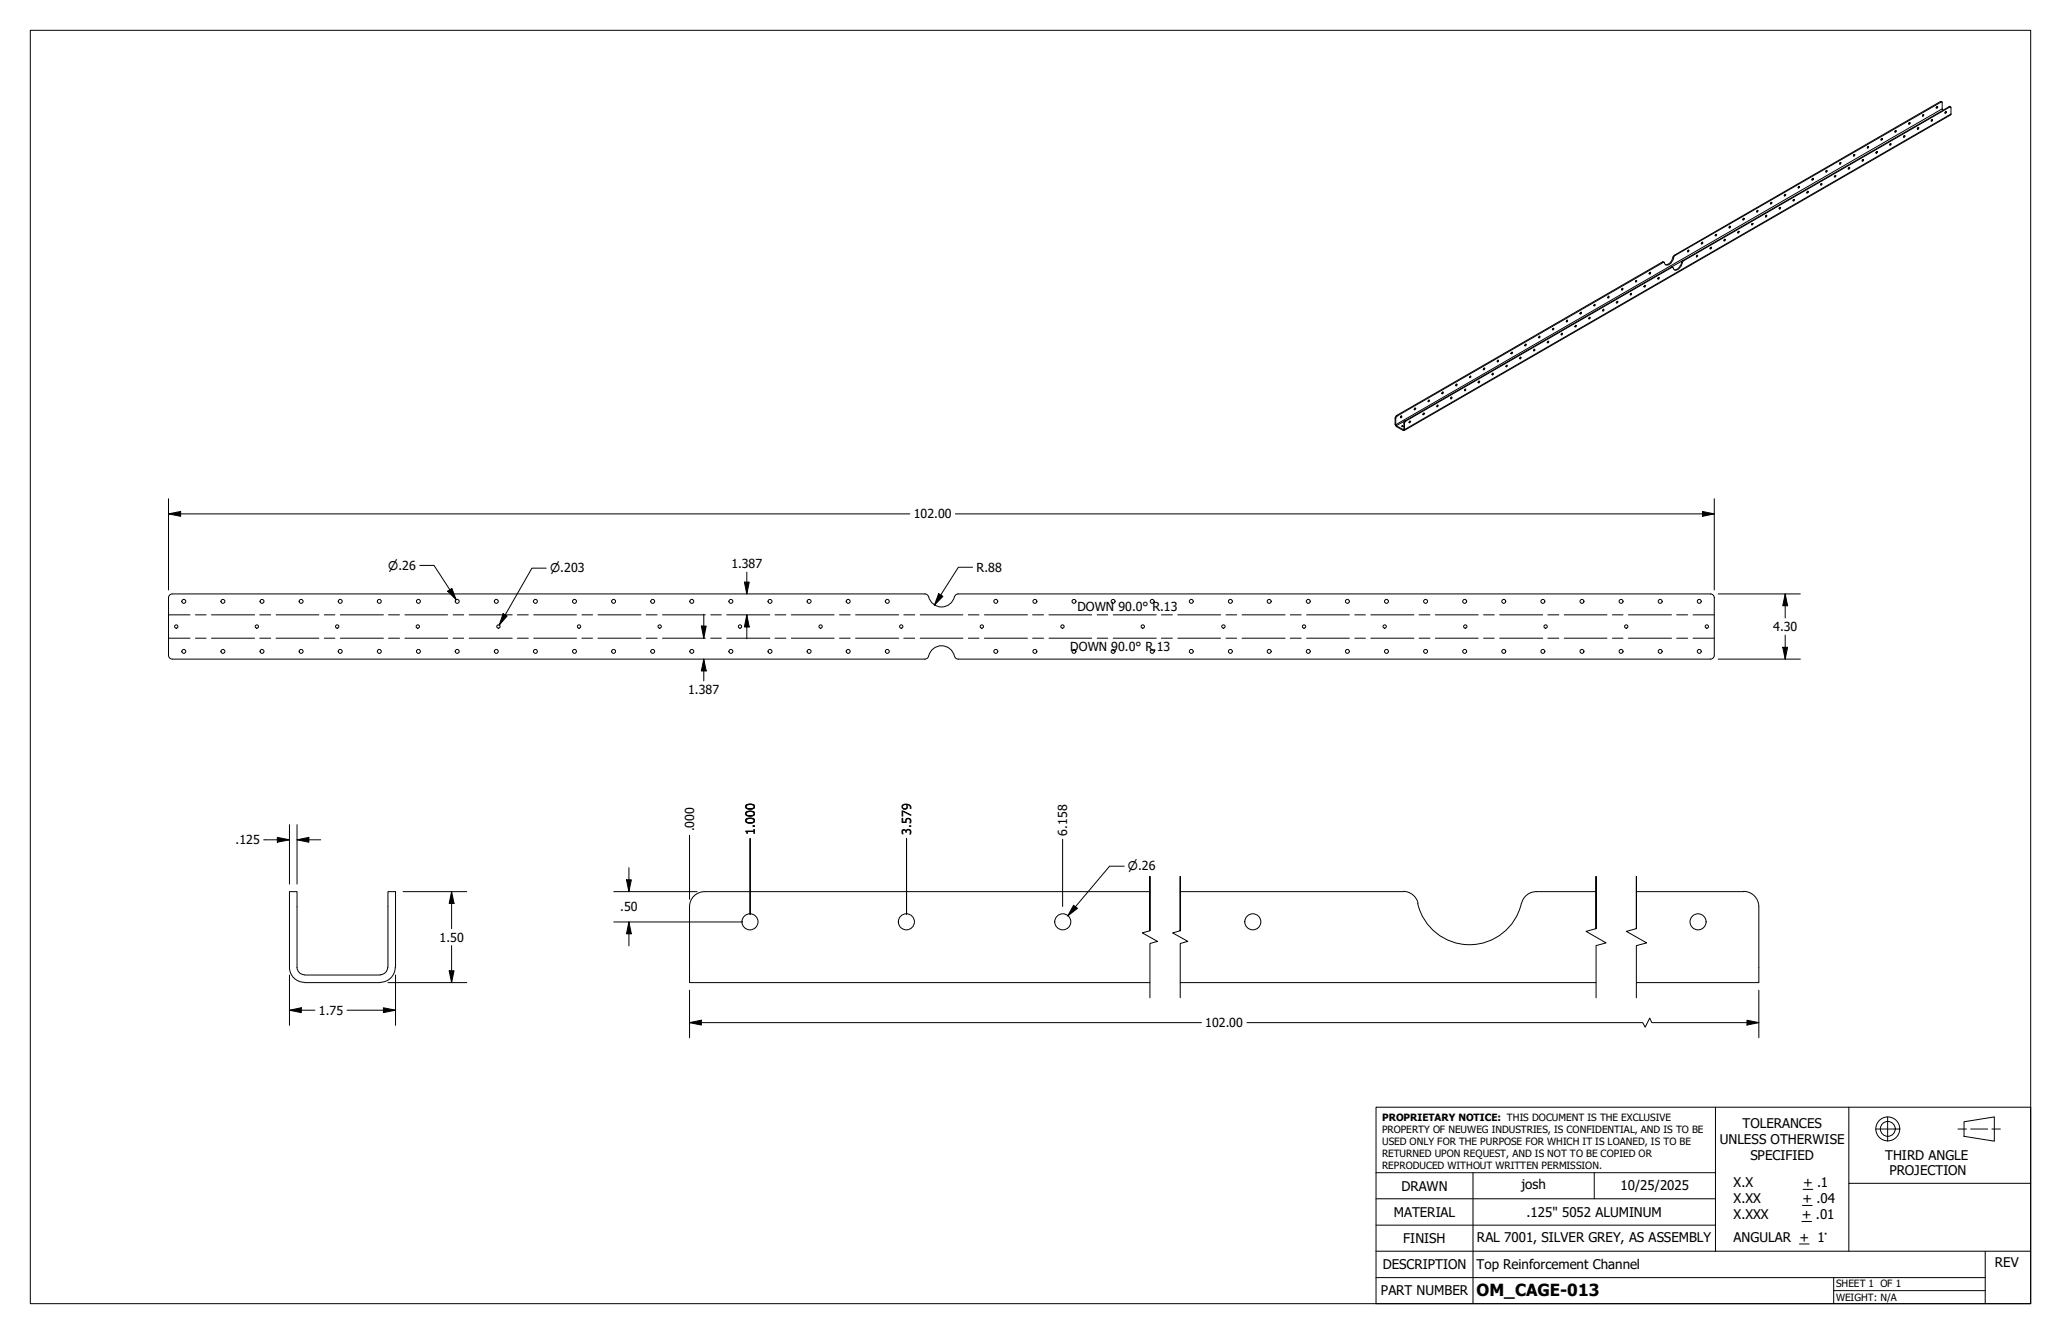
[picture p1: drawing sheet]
<svg xmlns="http://www.w3.org/2000/svg" width="432mm" height="279mm" viewBox="0 0 432 279" stroke-linecap="round" stroke-linejoin="round" font-family="sans-serif">
<!-- layer: Visible (ANSI) -->
<g fill="none" stroke="#000" stroke-width=".21">
<path d="M376.9 39.1l-.2 .2M379.8 37.4l-.2 .3M381.6 38.4l-.2 .3M382.7 35.7l-.2 .2M384.5 36.8l-.2 .2M385.5 34a.16 .16 0 0 1 .1 .2 .16 .16 0 0 1-.2 .2zM385.6 34l-.2 .3M387.3 35.1l-.1 .3M388.4 32.4l-.1 .2M390.3 33.4l-.2 .3M391.4 30.7l-.2 .2M393.1 31.8h.1a.16 .16 0 0 1 .1 .1 .16 .16 0 0 1-.2 .2l-.1-.1z"/>
<path d="M393.2 31.8l-.2 .2M394.2 29l-.1 .3M394.2 29a.17 .17 0 0 1 .1 .3 .17 .17 0 0 1-.2 0zM396 30.1a.16 .16 0 0 1 .2 .2 .16 .16 0 0 1-.2 .1zM396 30.1l-.1 .3M397.1 27.4l-.1 .2M399 28.4l-.2 .2M400 25.7l-.1 .2M401.8 26.7l-.1 .3M402.9 24l-.1 .3M402.9 24h.1v.2l-.2 .2zM404.7 25.1l-.1 .2"/>
<path d="M405.8 22.4l-.2 .2M406.8 21.3h-.3l-55.9 32.3a2.16 2.16 0 0 1-1.7 1.8M407.1 23.1l-.2-.3v-1.4l-.2-.1-55.9 32.4a2.23 2.23 0 0 1-1.6 1.8 .64 .64 0 0 1-.6-.6l-55.9 32.2-.3 .5 .1 1.5 1.6 .9v-1.5l.2-.4 55.8-32.2 .4 .1M407.6 23.4l-.1 .2M407.6 23.4h.1a.18 .18 0 0 1 0 .2 .18 .18 0 0 1-.2 0zM408.7 22.4l-.3-.1-55.9 32.3a2.81 2.81 0 0 1-1.5 1.9h-.2M342.8 58.7l-.2 .3M344.5 59.9l.1-.1a.16 .16 0 0 1 .1 .2 .16 .16 0 0 1-.3 0zM344.6 59.8l-.2 .3M345.7 57.1l-.2 .2a.17 .17 0 0 1 .1-.2 .17 .17 0 0 1 .2 .1l-.1 .2-.2-.1M347.5 58.1l-.2 .3M347.5 58.2l-.1 .1"/>
<path d="M348.7 54.9h-.4l-55.8 32.2-.2 .4 .1 1.6 .1 .2 1.7 .9 .1-1.7 .2-.3 56-32.2a.77 .77 0 0 0 .7 .6 .77 .77 0 0 0 .7-.5l.3-.3 .4-1.1 55.9-32.3 .2 .1v1.6l-114.5 66.1M353.6 52.5l.2-.1-.1 .4h-.1zM353.7 52.4l-.1 .3M355.4 53.6l.3-.1-.2 .3zM355.5 53.5l-.1 .2M356.6 50.7l-.2 .3M358.3 51.9l.2-.1 .1 .1a.17 .17 0 0 1-.1 .2 .17 .17 0 0 1-.2-.2zM358.5 51.8l-.2 .3M359.5 49.1l-.2 .2M361.3 50.1l-.1 .3M362.4 47.4l-.1 .3M364.2 48.5l.2 .1-.3 .2z"/>
<path d="M364.2 48.5l-.2 .2M365.3 45.7h.1a.17 .17 0 0 1 0 .3 .17 .17 0 0 1-.3-.1zM365.3 45.7l-.2 .3M367.1 46.8l-.1 .3M368.2 44.1l-.2 .2M370 45.1l-.1 .3M371.1 42.4l-.2 .3M372.9 43.4l-.2 .3M372.9 43.4h.1a.17 .17 0 0 1 0 .3 .17 .17 0 0 1-.3-.1zM374 40.7l-.2 .3M375.8 41.8l-.1 .2M378.7 40.1l-.2 .3"/>
<path d="M308 78.8l-.1 .3M309.8 79.9l.1-.1a.16 .16 0 0 1 0 .3 .16 .16 0 0 1-.2 0zM309.9 79.8l-.2 .3M310.8 77.3l.2-.2 .1 .1-.1 .3zM311 77.1l-.2 .3M312.7 78.2l-.1 .2M313.8 75.4l-.1 .3M315.6 76.5h.1a.16 .16 0 0 1 .1 .2 .16 .16 0 0 1-.2 .1zM315.7 76.5l-.2 .3M316.7 73.8l-.2 .2M318.5 74.8l-.1 .3M318.6 74.8l.1 .1-.2 .3-.1-.2z"/>
<path d="M319.6 72.1l-.1 .3M321.4 73.2l-.1 .2M322.4 70.5l.2-.1-.1 .4zM322.5 70.4l-.1 .3M324.4 71.5l-.2 .3M325.4 68.8l-.2 .2M327.2 69.8l-.1 .2M328.3 67.1l-.1 .3M330.1 68.1l-.2 .3M331.1 65.5h.2a.19 .19 0 0 1 0 .2 .19 .19 0 0 1-.3 0zM331.2 65.4l-.2 .3M332.9 66.5l.2-.1 .1 .1-.1 .3h-.2z"/>
<path d="M333 66.5l-.1 .2M334.1 63.8l-.2 .2M335.9 64.8l-.1 .3M336.9 62.1l.1-.1a.17 .17 0 0 1 .1 .3 .17 .17 0 0 1-.2 .1zM337 62l-.1 .4M338.8 63.1l-.2 .3M339.9 60.4l-.2 .2M341.6 61.6h.1M341.7 61.5l-.1 .2M293.6 87.1l-.2 .3 .2-.3h.1v.3l-.1 .1-.2-.1M293.8 89.3h.1M293.8 89.2l.2 .1h-.2z"/>
<path d="M295.4 88.2l-.2 .3M296.5 85.5l-.2 .2M298.1 86.7l.2-.2 .1 .1-.1 .3h-.2zM298.3 86.6l-.2 .2M299.3 83.8l-.1 .3M301.2 84.8l-.1 .3M302.3 82.1l-.2 .3M304.1 83.2l-.2 .2M305.1 80.5l-.1 .2M306.9 81.5h.2l-.1 .4h-.2zM307 81.5l-.2 .3M36.1 124.4a.79 .79 0 0 0-.8 .8v12a.79 .79 0 0 0 .8 .8"/>
<path d="M36.1 138h157.7M36.1 124.4h157.7M193.8 124.4a.79 .79 0 0 1 .7 .6M194.5 137.4a.79 .79 0 0 1-.7 .6M194.6 125a2.76 2.76 0 0 0 2.7 2.1 2.76 2.76 0 0 0 2.7-2.1M194.6 137.4a2.76 2.76 0 0 1 2.7-2.1 2.76 2.76 0 0 1 2.7 2.1M200 137.4a.79 .79 0 0 0 .8 .6M200.7 138h157.7M200.7 124.4h157.7M200.8 124.4a.79 .79 0 0 0-.8 .6M358.4 124.4a.79 .79 0 0 1 .8 .8v12M359.2 137.3a.79 .79 0 0 1-.8 .7"/>
<path d="M147.6 186.8a3.1 3.1 0 0 0-3.1 3.1v15.9h96.4M147.6 186.8h93.3M247.3 186.8h46.7M294 186.7a3.2 3.2 0 0 1 3.1 2.5M321.8 186.8h12.6M321.8 186.8a3.1 3.1 0 0 0-3 2.4 11.2 11.2 0 0 1-10.9 8.7 11.2 11.2 0 0 1-10.9-8.7M342.8 186.8h22.5M365.3 186.7a3.2 3.2 0 0 1 3.2 3.2v15.9h-25.7M60.6 202.6v-15.8h1.6v15.8M60.6 202.6a3.1 3.1 0 0 0 3.2 3.1M62.2 202.6a1.56 1.56 0 0 0 1.6 1.6M63.8 205.8h15.9"/>
<path d="M63.8 204.2h15.9M81.2 202.6a1.56 1.56 0 0 1-1.5 1.6M81.3 202.6v-15.8h1.6v15.8M82.8 202.6a3.1 3.1 0 0 1-3.1 3.1M247.3 205.8h87.1"/>
<circle cx="376.9" cy="39.2" r=".15"/>
<circle cx="379.8" cy="37.6" r=".16"/>
<circle cx="381.6" cy="38.6" r=".17"/>
<circle cx="382.7" cy="35.9" r=".16"/>
<circle cx="384.5" cy="36.9" r=".16"/>
<circle cx="387.4" cy="35.3" r=".19"/>
<circle cx="388.5" cy="32.5" r=".17"/>
<circle cx="390.3" cy="33.6" r=".16"/>
<circle cx="391.4" cy="30.9" r=".16"/>
<circle cx="397.1" cy="27.5" r=".15"/>
<circle cx="399" cy="28.6" r=".16"/>
<circle cx="400" cy="25.9" r=".16"/>
<circle cx="401.9" cy="26.9" r=".17"/>
<circle cx="404.7" cy="25.2" r=".16"/>
<circle cx="405.8" cy="22.5" r=".16"/>
<circle cx="342.8" cy="58.9" r=".15"/>
<circle cx="347.5" cy="58.3" r=".16"/>
<circle cx="356.6" cy="51" r=".16"/>
<circle cx="359.5" cy="49.2" r=".17"/>
<circle cx="361.3" cy="50.3" r=".16"/>
<circle cx="362.4" cy="47.6" r=".16"/>
<circle cx="367.1" cy="47" r=".17"/>
<circle cx="368.2" cy="44.2" r=".15"/>
<circle cx="370" cy="45.3" r=".17"/>
<circle cx="371.1" cy="42.6" r=".16"/>
<circle cx="374" cy="40.9" r=".19"/>
<circle cx="375.8" cy="42" r=".15"/>
<circle cx="378.7" cy="40.3" r=".16"/>
<circle cx="308" cy="79" r=".15"/>
<circle cx="312.7" cy="78.3" r=".16"/>
<circle cx="313.8" cy="75.6" r=".16"/>
<circle cx="316.7" cy="74" r=".17"/>
<circle cx="319.6" cy="72.2" r=".16"/>
<circle cx="321.4" cy="73.3" r=".15"/>
<circle cx="324.3" cy="71.7" r=".17"/>
<circle cx="325.4" cy="68.9" r=".16"/>
<circle cx="327.2" cy="69.9" r=".16"/>
<circle cx="328.3" cy="67.2" r=".16"/>
<circle cx="330.1" cy="68.3" r=".17"/>
<circle cx="334.1" cy="63.9" r=".16"/>
<circle cx="335.9" cy="64.9" r=".16"/>
<circle cx="338.8" cy="63.3" r=".16"/>
<circle cx="339.9" cy="60.5" r=".16"/>
<circle cx="341.7" cy="61.6" r=".15"/>
<circle cx="295.4" cy="88.4" r=".17"/>
<circle cx="296.4" cy="85.6" r=".16"/>
<circle cx="299.3" cy="84" r=".15"/>
<circle cx="301.2" cy="85" r=".17"/>
<circle cx="302.2" cy="82.3" r=".19"/>
<circle cx="304" cy="83.3" r=".16"/>
<circle cx="305.1" cy="80.6" r=".16"/>
<circle cx="36.9" cy="131.2" r=".35"/>
<circle cx="38.5" cy="136.4" r=".41"/>
<circle cx="38.5" cy="126" r=".41"/>
<circle cx="46.7" cy="136.4" r=".41"/>
<circle cx="46.7" cy="126" r=".41"/>
<circle cx="53.8" cy="131.2" r=".35"/>
<circle cx="54.9" cy="136.4" r=".41"/>
<circle cx="54.9" cy="126" r=".41"/>
<circle cx="63.1" cy="136.4" r=".41"/>
<circle cx="63.1" cy="126" r=".41"/>
<circle cx="70.6" cy="131.2" r=".35"/>
<circle cx="71.3" cy="136.4" r=".41"/>
<circle cx="71.3" cy="126" r=".41"/>
<circle cx="79.5" cy="136.4" r=".41"/>
<circle cx="79.5" cy="126" r=".41"/>
<circle cx="87.5" cy="131.2" r=".35"/>
<circle cx="87.7" cy="136.4" r=".41"/>
<circle cx="87.7" cy="126" r=".41"/>
<circle cx="95.8" cy="136.4" r=".41"/>
<circle cx="95.8" cy="126" r=".41"/>
<circle cx="104" cy="136.4" r=".41"/>
<circle cx="104" cy="126" r=".41"/>
<circle cx="104.4" cy="131.2" r=".35"/>
<circle cx="112.2" cy="136.4" r=".41"/>
<circle cx="112.2" cy="126" r=".41"/>
<circle cx="120.4" cy="126" r=".41"/>
<circle cx="120.4" cy="136.4" r=".41"/>
<circle cx="121.3" cy="131.2" r=".35"/>
<circle cx="128.6" cy="136.4" r=".41"/>
<circle cx="128.6" cy="126" r=".41"/>
<circle cx="136.7" cy="126" r=".41"/>
<circle cx="136.7" cy="136.4" r=".41"/>
<circle cx="138.2" cy="131.2" r=".35"/>
<circle cx="144.9" cy="136.4" r=".41"/>
<circle cx="144.9" cy="126" r=".41"/>
<circle cx="153.1" cy="126" r=".41"/>
<circle cx="153.1" cy="136.4" r=".41"/>
<circle cx="155" cy="131.2" r=".35"/>
<circle cx="161.3" cy="136.4" r=".41"/>
<circle cx="161.3" cy="126" r=".41"/>
<circle cx="169.5" cy="126" r=".41"/>
<circle cx="169.5" cy="136.4" r=".41"/>
<circle cx="171.9" cy="131.2" r=".35"/>
<circle cx="177.7" cy="136.4" r=".41"/>
<circle cx="177.7" cy="126" r=".41"/>
<circle cx="185.9" cy="136.4" r=".41"/>
<circle cx="185.9" cy="126" r=".41"/>
<circle cx="188.8" cy="131.2" r=".35"/>
<circle cx="205.7" cy="131.2" r=".35"/>
<circle cx="208.6" cy="126" r=".41"/>
<circle cx="208.6" cy="136.4" r=".41"/>
<circle cx="216.8" cy="126" r=".41"/>
<circle cx="216.8" cy="136.4" r=".41"/>
<circle cx="222.6" cy="131.2" r=".35"/>
<circle cx="225" cy="126" r=".41"/>
<circle cx="225" cy="136.4" r=".41"/>
<circle cx="233.2" cy="136.4" r=".41"/>
<circle cx="233.2" cy="126" r=".41"/>
<circle cx="239.4" cy="131.2" r=".35"/>
<circle cx="241.4" cy="136.4" r=".41"/>
<circle cx="241.4" cy="126" r=".41"/>
<circle cx="249.6" cy="126" r=".41"/>
<circle cx="249.6" cy="136.4" r=".41"/>
<circle cx="256.3" cy="131.2" r=".35"/>
<circle cx="257.8" cy="136.4" r=".41"/>
<circle cx="257.8" cy="126" r=".41"/>
<circle cx="265.9" cy="136.4" r=".41"/>
<circle cx="265.9" cy="126" r=".41"/>
<circle cx="273.2" cy="131.2" r=".35"/>
<circle cx="274.1" cy="126" r=".41"/>
<circle cx="274.1" cy="136.4" r=".41"/>
<circle cx="282.3" cy="136.4" r=".41"/>
<circle cx="282.3" cy="126" r=".41"/>
<circle cx="290.1" cy="131.2" r=".35"/>
<circle cx="290.5" cy="126" r=".41"/>
<circle cx="290.5" cy="136.4" r=".41"/>
<circle cx="298.7" cy="136.4" r=".41"/>
<circle cx="298.7" cy="126" r=".41"/>
<circle cx="306.9" cy="136.4" r=".41"/>
<circle cx="306.9" cy="126" r=".41"/>
<circle cx="307" cy="131.2" r=".35"/>
<circle cx="315.1" cy="126" r=".41"/>
<circle cx="315.1" cy="136.4" r=".41"/>
<circle cx="323.2" cy="126" r=".41"/>
<circle cx="323.2" cy="136.4" r=".41"/>
<circle cx="323.8" cy="131.2" r=".35"/>
<circle cx="331.4" cy="126" r=".41"/>
<circle cx="331.4" cy="136.4" r=".41"/>
<circle cx="339.6" cy="136.4" r=".41"/>
<circle cx="339.6" cy="126" r=".41"/>
<circle cx="340.7" cy="131.2" r=".35"/>
<circle cx="347.8" cy="136.4" r=".41"/>
<circle cx="347.8" cy="126" r=".41"/>
<circle cx="356" cy="126" r=".41"/>
<circle cx="356" cy="136.4" r=".41"/>
<circle cx="357.6" cy="131.2" r=".35"/>
<circle cx="157.1" cy="193.1" r="1.68"/>
<circle cx="189.9" cy="193.1" r="1.68"/>
<circle cx="222.7" cy="193.1" r="1.68"/>
<circle cx="262.5" cy="193.1" r="1.68"/>
<circle cx="355.8" cy="193.1" r="1.68"/>
</g>
<!-- layer: Break Line (ANSI) -->
<path d="M240.9 194.9v-11.3v11.3l-1.6 .5 3.2 1.8-1.6 .4v11.4M247.3 194.9v-11.3v11.3l-1.6 .5 3.2 1.8-1.6 .4v11.4M334.4 194.5v-10.9v10.9l-2.1 .6 4.2 2.4-2.1 .6v10.9M342.8 194.5v-10.9v10.9l-2.1 .6 4.3 2.4-2.2 .6v10.9" fill="none" stroke="#000" stroke-width=".21"/>
<!-- layer: Visible Narrow (ANSI) -->
<g fill="none" stroke="#000" stroke-width=".21">
<path d="M406.5 21.3l.2 .1M406.9 22.8l-114.5 66.2-.1-.2M408.4 22.4h.1M408.7 23.9l-114.4 66.1h-.3v.2M348.3 54.9l.1 .1M350.5 53.8l.1 .2M350.8 53.5h.1M352.3 54.9l.2 .1M352.7 54.6l-.1-.1-2.5 1.4 .2 .1M292.3 87.6h.1M292.5 87.1h.2M294.1 88.6l.2 .1"/>
<path d="M294.5 88.2l-.1-.1-1.9 1.1v.1"/>
</g>
<!-- layer: Bend DOWN -->
<g fill="none" stroke="#000" stroke-width=".21">
<path d="M35.3 128.8h4.5M35.3 133.7h4.5M41 128.8h2.2M41 133.7h2.2M44.3 128.8h9M44.3 133.7h9M54.4 128.8h2.3M54.4 133.7h2.3M57.8 128.8h9M57.8 133.7h9M67.9 128.8h2.3M67.9 133.7h2.3"/>
<path d="M71.3 128.8h9M71.3 133.7h9M81.4 128.8h2.3M81.4 133.7h2.3M84.8 128.8h9M84.8 133.7h9M94.9 128.8h2.3M94.9 133.7h2.3M98.3 128.8h9M98.3 133.7h9M108.4 128.8h2.3M108.4 133.7h2.3"/>
<path d="M111.8 128.8h9M111.8 133.7h9M121.9 128.8h2.2M121.9 133.7h2.2M125.3 128.8h9M125.3 133.7h9M135.4 128.8h2.3M135.4 133.7h2.3M138.8 128.8h9M138.8 133.7h9M148.9 128.8h2.2M148.9 133.7h2.2"/>
<path d="M152.3 128.8h9M152.3 133.7h9M162.4 128.8h2.3M162.4 133.7h2.3M165.8 128.8h9M165.8 133.7h9M175.9 128.8h2.2M175.9 133.7h2.2M179.3 128.8h9M179.3 133.7h9M189.4 128.8h2.2M189.4 133.7h2.2"/>
<path d="M192.8 128.8h8.9M192.8 133.7h8.9M202.9 128.8h2.2M202.9 133.7h2.2M206.2 128.8h9.1M206.2 133.7h9.1M216.3 128.8h2.3M216.3 133.7h2.3M219.8 128.8h8.9M219.8 133.7h8.9M229.9 128.8h2.2M229.9 133.7h2.2"/>
<path d="M233.2 128.8h9.1M233.2 133.7h9.1M243.3 128.8h2.3M243.3 133.7h2.3M246.8 128.8h8.9M246.8 133.7h8.9M256.9 128.8h2.2M256.9 133.7h2.2M260.2 128.8h9M260.2 133.7h9M270.3 128.8h2.3M270.3 133.7h2.3"/>
<path d="M273.7 128.8h9M273.7 133.7h9M283.8 128.8h2.3M283.8 133.7h2.3M287.2 128.8h9M287.2 133.7h9M297.3 128.8h2.3M297.3 133.7h2.3M300.7 128.8h9M300.7 133.7h9M310.8 128.8h2.3M310.8 133.7h2.3"/>
<path d="M314.2 128.8h9M314.2 133.7h9M324.3 128.8h2.3M324.3 133.7h2.3M327.7 128.8h9M327.7 133.7h9M337.8 128.8h2.2M337.8 133.7h2.2M341.2 128.8h9M341.2 133.7h9M351.3 128.8h2.3M351.3 133.7h2.3"/>
<path d="M354.7 128.8h4.5M354.7 133.7h4.5"/>
</g>
<!-- layer: Border (ANSI) -->
<path d="M6.3 6.4h419.1v266.6h-419.1z" fill="none" stroke="#000" stroke-width=".21"/>
<!-- layer: Title (ANSI) -->
<g fill="none" stroke="#000" stroke-width=".21">
<path d="M288.3 231.9h137.1v41.1h-137.1zM359.4 231.9v30.2M387.3 231.9v15.9M392.9 236.5h5.1M395.5 233.9v5.1M410.2 236.5h1.8M411.5 234.9l6.3-1v5.1l-6.3-1zM412.9 236.5h3.5M417.3 236.5h1.8M288.3 256.6h71.1M288.3 251.1h71.1M288.3 245.6h71.1"/>
<path d="M308.6 245.6v27.4M334 245.6v5.5M377.5 255.8h2M377.6 252.5h2.1M377.8 249.1h2M425.4 247.8h-38.1v14.3M288.3 267.6h127.6M288.3 262.1h137.1M377 260.5h2M384.2 270.3h31.7M384.2 267.6v5.4M415.9 262.1v10.9"/>
<circle cx="395.5" cy="236.4" r="2.51"/>
<circle cx="395.5" cy="236.4" r="1.56"/>
</g>
<!-- layer: Dimension (ANSI) -->
<g fill="none" stroke="#000" stroke-width=".21">
<path d="M35.3 107.6l2.5-.5v1zM35.3 107.6h155.3M35.3 104.5v19.1M87.9 118.4h3l4.7 7.2M114.4 119h-3l-6.8 11.9M156.5 119.8v4.6M200.2 107.6h159M203.8 118.8h-3l-5 7.9M356.7 107.1l2.5 .5-2.5 .5zM359.2 104.5v19.1M93.8 123.8l.9-.5 .9 2.3zM105.4 128.5l.8 .5-1.6 1.9z"/>
<path d="M146.9 131.1h1.1l-.6 2.6zM147.4 138l.6 2.5h-1.1zM147.4 128.7v5M147.4 138v4.6M156 121.9h1l-.5 2.5zM156.5 128.8l.5 2.5h-1zM156.5 128.8v5M196.7 124.3l.8 .6-1.7 1.8zM360 124.4h17.2M360 138h17.2M373.5 135.6h1l-.5 2.4zM374 124.4l.5 2.5h-1z"/>
<path d="M374 124.4v5M374 133v5M55.2 175.9h5.4M58.1 175.4l2.5 .5-2.5 .5zM60.6 172.7v12.5M62.2 175.9l2.5-.5v1zM62.2 175.9h5M62.2 172.7v12.5M144.5 174.9v13.4M157.2 175.6v15.9M189.9 175.6v15.9M222.6 175.8v14.1"/>
<path d="M84.5 186.8h13.3M94.6 186.8l.5 2.4h-1zM94.6 186.8v7.7M94.6 198.1v7.7M128.6 186.8h17.4M128.6 193.1h27M131.3 184.3h1l-.5 2.5zM131.8 193.1l.5 2.5h-1zM131.8 181.7v5.1M131.8 193.1v5M224.9 189.6l.8 .6-2 1.6zM235.5 181.4h-3l-8.8 10.4"/>
<path d="M60.6 211.6l2.5-.5v1zM60.6 211.6h5.4M60.6 204.2v10.6M72.7 211.6h10.2M80.3 211.1l2.6 .5-2.6 .5zM81.3 205.8h16.5M82.9 204.2v10.6M94.1 203.3h1l-.5 2.5zM144.5 214.2l2.4-.5v1zM144.5 214.2h107.2M144.5 207.4v10M261.2 214.2h83l.5 .9 .9-1.9 .5 1h22.4"/>
<path d="M366 213.7l2.5 .5-2.5 .5zM368.5 207.4v10"/>
</g>
<g fill="#000">
<path d="M35.3 107.6l2.5-.5v1zM356.7 107.1l2.5 .5-2.5 .5zM93.8 123.8l.9-.5 .9 2.3zM105.4 128.5l.8 .5-1.6 1.9zM146.9 131.1h1.1l-.6 2.6zM156 121.9h1l-.5 2.5zM156.5 128.8l.5 2.5h-1zM196.7 124.3l.8 .6-1.7 1.8zM373.5 135.6h1l-.5 2.4zM374 124.4l.5 2.5h-1zM147.4 138l.6 2.5h-1.1zM58.1 175.4l2.5 .5-2.5 .5z"/>
<path d="M62.2 175.9l2.5-.5v1zM94.6 186.8l.5 2.4h-1zM131.3 184.3h1l-.5 2.5zM131.8 193.1l.5 2.5h-1zM224.9 189.6l.8 .6-2 1.6zM60.6 211.6l2.5-.5v1zM80.3 211.1l2.6 .5-2.6 .5zM94.1 203.3h1l-.5 2.5zM144.5 214.2l2.4-.5v1zM366 213.7l2.5 .5-2.5 .5z"/>
</g>
<text font-size="3.5" x="309.4" y="271.4">OM_CAGE-013</text>
<g font-size="2.8">
<text x="360.3" y="239.6">UNLESS OTHERWISE</text>
<text x="365.1" y="236.3">TOLERANCES</text>
<text x="366.7" y="243">SPECIFIED</text>
<text x="395" y="242.9">THIRD ANGLE</text>
<text x="293.6" y="249.4">DRAWN</text>
<text x="318.8" y="249.1">josh</text>
<text x="339.5" y="249.2">10/25/2025</text>
<text x="363.2" y="248.7">X.X</text>
<text x="377.8" y="248.7">+ .1</text>
<text x="395.9" y="246.2">PROJECTION</text>
<text x="292" y="254.9">MATERIAL</text>
<text x="319.8" y="254.9">.125&quot; 5052 ALUMINUM</text>
<text x="363.2" y="252">X.XX</text>
<text x="363.2" y="255.3">X.XXX</text>
<text x="377.5" y="255.3">+ .01</text>
<text x="377.6" y="252">+ .04</text>
<text x="294" y="260.3">FINISH</text>
<text x="309.4" y="260.1">RAL 7001, SILVER GREY, AS ASSEMBLY</text>
<text x="363.2" y="260.1">ANGULAR + 1°</text>
<text x="289.7" y="265.8">DESCRIPTION</text>
<text x="309.4" y="265.7">Top Reinforcement Channel</text>
<text x="418" y="265.4">REV</text>
<text x="289.3" y="271.3">PART NUMBER</text>
</g>
<g font-size="2.6">
<text x="191.5" y="108.6">102.00</text>
<text x="153.2" y="118.9">1.387</text>
<text x="204.6" y="119.8">R.88</text>
<text x="225.7" y="128">DOWN 90.0° R.13</text>
<text x="224.2" y="136.4">DOWN 90.0° R.13</text>
<text x="371.5" y="132.1">4.30</text>
<text x="144.2" y="145.4">1.387</text>
<text x="49.3" y="176.8">.125</text>
<text x="145.4" y="174.1" transform="rotate(-90 145.4 174.1)">.000</text>
<text x="158.1" y="174.8" transform="rotate(-90 158.1 174.8)">1.000</text>
<text x="190.9" y="174.8" transform="rotate(-90 190.9 174.8)">3.579</text>
<text x="223.6" y="175" transform="rotate(-90 223.6 175)">6.158</text>
<text x="129.9" y="190.9">.50</text>
<text x="92.1" y="197.2">1.50</text>
<text x="66.8" y="212.5">1.75</text>
<text x="252.5" y="215.1">102.00</text>
</g>
<g font-size="2.5">
<text x="81.3" y="119.3">⌀.26</text>
<text x="115.3" y="119.9">⌀.203</text>
<text x="236.3" y="182.3">⌀.26</text>
</g>
<g font-size="2.1">
<text x="289.6" y="234.8">PROPRIETARY NOTICE: THIS DOCUMENT IS THE EXCLUSIVE</text>
<text x="289.6" y="237.2">PROPERTY OF NEUWEG INDUSTRIES, IS CONFIDENTIAL, AND IS TO BE</text>
<text x="289.6" y="239.8">USED ONLY FOR THE PURPOSE FOR WHICH IT IS LOANED, IS TO BE</text>
<text x="289.6" y="242.3">RETURNED UPON REQUEST, AND IS NOT TO BE COPIED OR</text>
<text x="289.6" y="244.8">REPRODUCED WITHOUT WRITTEN PERMISSION.</text>
<text x="384.7" y="269.6">SHEET 1 OF 1</text>
<text x="384.7" y="272.4">WEIGHT: N/A</text>
</g>
</svg>
